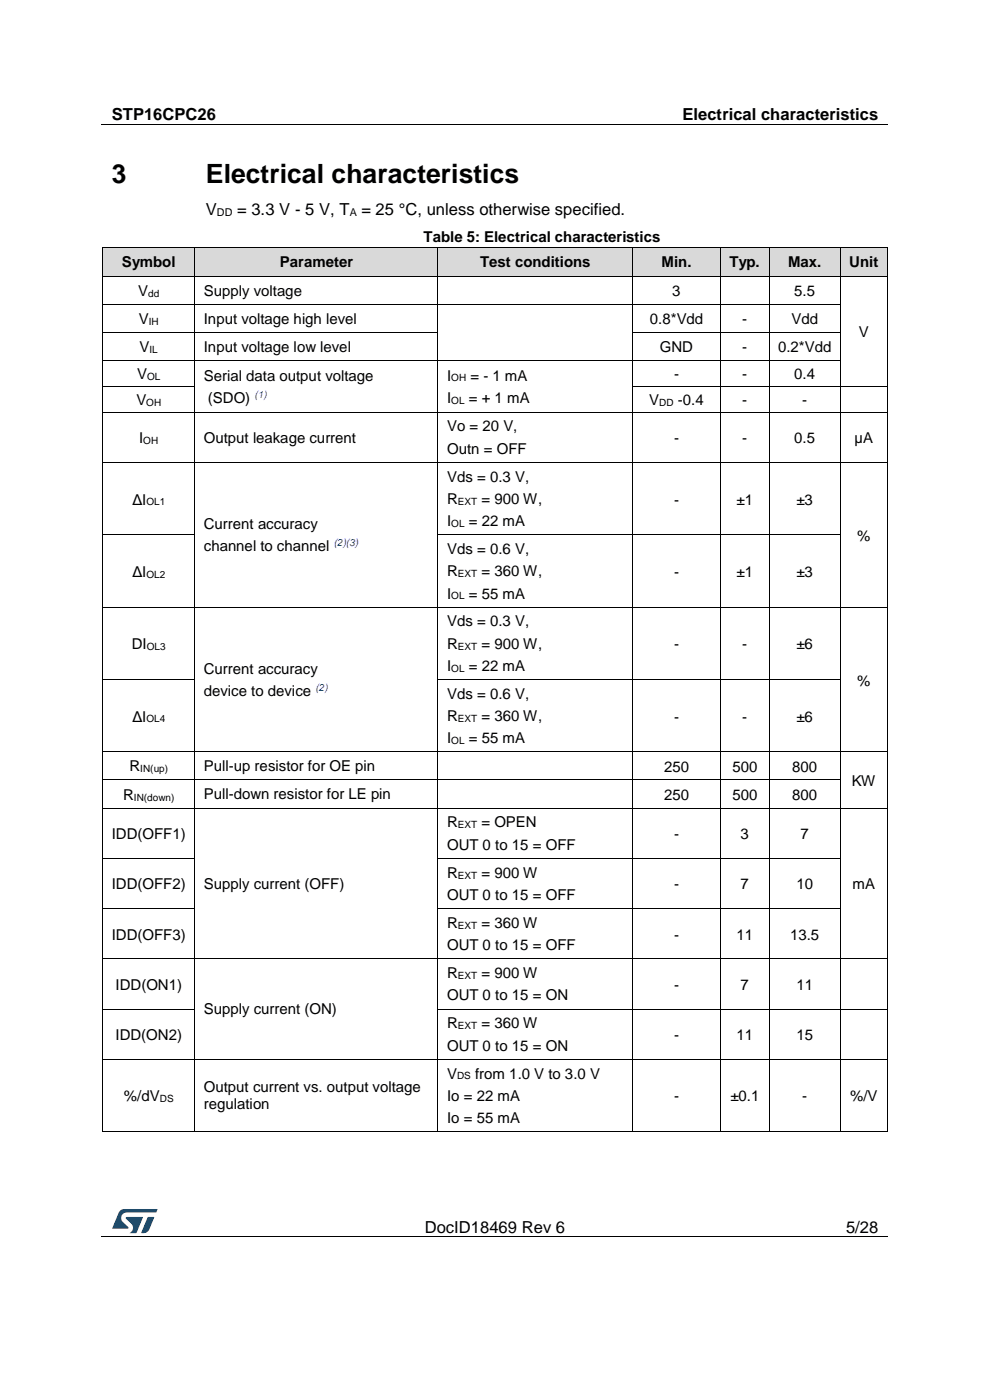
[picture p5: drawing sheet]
<svg xmlns="http://www.w3.org/2000/svg" width="210mm" height="297mm" viewBox="0 0 210 297" stroke-linecap="round" stroke-linejoin="round" font-family="sans-serif">
<path d="M21.5 26.5h166.8M21.5 262.4h166.8" fill="none" stroke="#000" stroke-width=".21"/>
<g fill="#000">
<path d="M104.9 26.4h.2v.1h-.2z" fill-rule="evenodd"/>
<path d="M61.6 262.3h.1v.2h-.1z" fill-rule="evenodd"/>
<path d="M148 262.3h.2v.2h-.2z" fill-rule="evenodd"/>
</g>
<g fill="#005288">
<path d="M25.4 256.9l.6-.4h.4l7 .1-.3 .6h-6.2a1.26 1.26 0 0 0-1.2 1.1 1.26 1.26 0 0 0 .8 1.4l.7 .6v.3l-3.4 .1z"/>
<path d="M31.4 258.2l1.3 .1-1 2.5a1.32 1.32 0 0 1-1.7 .7z"/>
<path d="M26.7 258.2l3.6 .1-1.4 3.3h-1.4a1.35 1.35 0 0 0 .7-1.2 1.35 1.35 0 0 0-.8-1.2l-.7-.6z"/>
</g>
<g fill="#d9d9d9">
<path d="M21.9 52.6h19.4v6h-19.4z" fill-rule="evenodd"/>
<path d="M23.7 52.6h15.7v6h-15.7z" fill-rule="evenodd"/>
<path d="M41.4 52.6h51.5v6h-51.5z" fill-rule="evenodd"/>
<path d="M43.2 52.6h47.8v6h-47.8z" fill-rule="evenodd"/>
<path d="M92.9 52.6h41.3v6h-41.3z" fill-rule="evenodd"/>
<path d="M94.9 52.6h37.4v6h-37.4z" fill-rule="evenodd"/>
<path d="M134.3 52.6h18.5v6h-18.5z" fill-rule="evenodd"/>
<path d="M136.1 52.6h14.8v6h-14.8z" fill-rule="evenodd"/>
<path d="M152.9 52.6h10.2v6h-10.2z" fill-rule="evenodd"/>
<path d="M154.7 52.6h6.5v6h-6.5z" fill-rule="evenodd"/>
<path d="M163.2 52.6h15.1v6h-15.1z" fill-rule="evenodd"/>
<path d="M165.1 52.6h11.3v6h-11.3z" fill-rule="evenodd"/>
<path d="M178.3 52.6h9.9v6h-9.9z" fill-rule="evenodd"/>
<path d="M180.2 52.6h6.2v6h-6.2z" fill-rule="evenodd"/>
</g>
<g fill="#000">
<path d="M21.7 58.6h.2v.1h-.2z" fill-rule="evenodd"/>
<path d="M21.7 58.6h.2v.1h-.2z" fill-rule="evenodd"/>
<path d="M21.7 52.5l.1 .1z" fill-rule="evenodd"/>
<path d="M21.7 52.5l.1 .1z" fill-rule="evenodd"/>
<path d="M21.9 58.6h.1v.1h-.1z" fill-rule="evenodd"/>
<path d="M41.2 58.6h.2v.1h-.2z" fill-rule="evenodd"/>
<path d="M41.2 52.5l.1 .1z" fill-rule="evenodd"/>
<path d="M41.4 58.6h.1v.1h-.1z" fill-rule="evenodd"/>
<path d="M92.8 58.6h.2v.1h-.2z" fill-rule="evenodd"/>
<path d="M92.9 52.5v.1z" fill-rule="evenodd"/>
<path d="M93 58.6h.2v.1h-.2z" fill-rule="evenodd"/>
<path d="M134.1 58.6h.2v.1h-.2z" fill-rule="evenodd"/>
<path d="M134.2 52.5l.1 .1z" fill-rule="evenodd"/>
<path d="M134.3 58.6h.2v.1h-.2z" fill-rule="evenodd"/>
<path d="M152.7 58.6h.2v.1h-.2z" fill-rule="evenodd"/>
<path d="M152.7 52.5l.1 .1z" fill-rule="evenodd"/>
<path d="M152.9 58.6h.1v.1h-.1z" fill-rule="evenodd"/>
<path d="M163.1 58.6h.1v.1h-.1z" fill-rule="evenodd"/>
<path d="M163.1 52.5l.1 .1z" fill-rule="evenodd"/>
<path d="M163.2 58.6h.2v.1h-.2z" fill-rule="evenodd"/>
<path d="M178.2 58.6h.2v.1h-.2z" fill-rule="evenodd"/>
<path d="M178.2 52.5l.1 .1z" fill-rule="evenodd"/>
<path d="M178.4 58.6h.1v.1h-.1z" fill-rule="evenodd"/>
<path d="M188.2 58.6h.1v.1h-.1z" fill-rule="evenodd"/>
<path d="M188.2 58.6h.1v.1h-.1z" fill-rule="evenodd"/>
<path d="M188.2 52.5l.1 .1z" fill-rule="evenodd"/>
<path d="M188.2 52.5l.1 .1z" fill-rule="evenodd"/>
<path d="M21.7 64.5h.2v.2h-.2z" fill-rule="evenodd"/>
<path d="M21.7 70.4h.2v.2h-.2z" fill-rule="evenodd"/>
<path d="M21.7 76.4h.2v.2h-.2z" fill-rule="evenodd"/>
<path d="M41.2 64.5h.2v.2h-.2z" fill-rule="evenodd"/>
<path d="M41.2 70.4h.2v.2h-.2z" fill-rule="evenodd"/>
<path d="M41.2 76.4h.2v.2h-.2z" fill-rule="evenodd"/>
<path d="M92.8 64.5h.2v.2h-.2z" fill-rule="evenodd"/>
<path d="M92.8 70.4h.2v.2h-.2z" fill-rule="evenodd"/>
<path d="M92.8 76.4h.2v.2h-.2z" fill-rule="evenodd"/>
<path d="M134.1 64.5h.2v.2h-.2z" fill-rule="evenodd"/>
<path d="M134.1 70.4h.2v.2h-.2z" fill-rule="evenodd"/>
<path d="M134.1 76.4h.2v.2h-.2z" fill-rule="evenodd"/>
<path d="M152.7 64.5h.2v.2h-.2z" fill-rule="evenodd"/>
<path d="M152.7 70.4h.2v.2h-.2z" fill-rule="evenodd"/>
<path d="M152.7 76.4h.2v.2h-.2z" fill-rule="evenodd"/>
<path d="M163.1 64.5h.1v.2h-.1z" fill-rule="evenodd"/>
<path d="M163.1 70.4h.1v.2h-.1z" fill-rule="evenodd"/>
<path d="M163.1 76.4h.1v.2h-.1z" fill-rule="evenodd"/>
<path d="M178.2 64.5h.2v.2h-.2z" fill-rule="evenodd"/>
<path d="M178.2 70.4h.2v.2h-.2z" fill-rule="evenodd"/>
<path d="M178.2 76.4h.2v.2h-.2z" fill-rule="evenodd"/>
<path d="M188.2 64.5h.1v.2h-.1z" fill-rule="evenodd"/>
<path d="M188.2 70.4h.1v.2h-.1z" fill-rule="evenodd"/>
<path d="M188.2 76.4h.1v.2h-.1z" fill-rule="evenodd"/>
<path d="M21.7 81.9h.2v.1h-.2z" fill-rule="evenodd"/>
<path d="M21.7 87.3h.2v.2h-.2z" fill-rule="evenodd"/>
<path d="M21.7 98h.2v.2h-.2z" fill-rule="evenodd"/>
<path d="M41.2 81.9h.2v.1h-.2z" fill-rule="evenodd"/>
<path d="M41.2 87.3h.2v.2h-.2z" fill-rule="evenodd"/>
<path d="M41.2 98h.2v.2h-.2z" fill-rule="evenodd"/>
<path d="M92.8 81.9h.2v.1h-.2z" fill-rule="evenodd"/>
<path d="M92.8 87.3h.2v.2h-.2z" fill-rule="evenodd"/>
<path d="M92.8 98h.2v.2h-.2z" fill-rule="evenodd"/>
<path d="M134.1 81.9h.2v.1h-.2z" fill-rule="evenodd"/>
<path d="M134.1 87.3h.2v.2h-.2z" fill-rule="evenodd"/>
<path d="M134.1 98h.2v.2h-.2z" fill-rule="evenodd"/>
<path d="M152.7 81.9h.2v.1h-.2z" fill-rule="evenodd"/>
<path d="M152.7 87.3h.2v.2h-.2z" fill-rule="evenodd"/>
<path d="M152.7 98h.2v.2h-.2z" fill-rule="evenodd"/>
<path d="M163.1 81.9h.1v.1h-.1z" fill-rule="evenodd"/>
<path d="M163.1 87.3h.1v.2h-.1z" fill-rule="evenodd"/>
<path d="M163.1 98h.1v.2h-.1z" fill-rule="evenodd"/>
<path d="M178.2 81.9h.2v.1h-.2z" fill-rule="evenodd"/>
<path d="M178.2 87.3h.2v.2h-.2z" fill-rule="evenodd"/>
<path d="M178.2 98h.2v.2h-.2z" fill-rule="evenodd"/>
<path d="M188.2 81.9h.1v.1h-.1z" fill-rule="evenodd"/>
<path d="M188.2 87.3h.1v.2h-.1z" fill-rule="evenodd"/>
<path d="M188.2 98h.1v.2h-.1z" fill-rule="evenodd"/>
<path d="M21.7 113.3h.2v.2h-.2z" fill-rule="evenodd"/>
<path d="M41.2 113.3h.2v.2h-.2z" fill-rule="evenodd"/>
<path d="M92.8 113.3h.2v.2h-.2z" fill-rule="evenodd"/>
<path d="M134.1 113.3h.2v.2h-.2z" fill-rule="evenodd"/>
<path d="M152.7 113.3h.2v.2h-.2z" fill-rule="evenodd"/>
<path d="M163.1 113.3h.1v.2h-.1z" fill-rule="evenodd"/>
<path d="M178.2 113.3h.2v.2h-.2z" fill-rule="evenodd"/>
<path d="M188.2 113.3h.1v.2h-.1z" fill-rule="evenodd"/>
<path d="M21.7 128.7h.2v.2h-.2z" fill-rule="evenodd"/>
<path d="M41.2 128.7h.2v.2h-.2z" fill-rule="evenodd"/>
<path d="M92.8 128.7h.2v.2h-.2z" fill-rule="evenodd"/>
<path d="M134.1 128.7h.2v.2h-.2z" fill-rule="evenodd"/>
<path d="M152.7 128.7h.2v.2h-.2z" fill-rule="evenodd"/>
<path d="M163.1 128.7h.1v.2h-.1z" fill-rule="evenodd"/>
<path d="M178.2 128.7h.2v.2h-.2z" fill-rule="evenodd"/>
<path d="M188.2 128.7h.1v.2h-.1z" fill-rule="evenodd"/>
<path d="M21.7 144.1h.2v.1h-.2z" fill-rule="evenodd"/>
<path d="M21.7 159.5h.2v.1h-.2z" fill-rule="evenodd"/>
<path d="M41.2 144.1h.2v.1h-.2z" fill-rule="evenodd"/>
<path d="M41.2 159.5h.2v.1h-.2z" fill-rule="evenodd"/>
<path d="M92.8 144.1h.2v.1h-.2z" fill-rule="evenodd"/>
<path d="M92.8 159.5h.2v.1h-.2z" fill-rule="evenodd"/>
<path d="M134.1 144.1h.2v.1h-.2z" fill-rule="evenodd"/>
<path d="M134.1 159.5h.2v.1h-.2z" fill-rule="evenodd"/>
<path d="M152.7 144.1h.2v.1h-.2z" fill-rule="evenodd"/>
<path d="M152.7 159.5h.2v.1h-.2z" fill-rule="evenodd"/>
<path d="M163.1 144.1h.1v.1h-.1z" fill-rule="evenodd"/>
<path d="M163.1 159.5h.1v.1h-.1z" fill-rule="evenodd"/>
<path d="M178.2 144.1h.2v.1h-.2z" fill-rule="evenodd"/>
<path d="M178.2 159.5h.2v.1h-.2z" fill-rule="evenodd"/>
<path d="M188.2 144.1h.1v.1h-.1z" fill-rule="evenodd"/>
<path d="M188.2 159.5h.1v.1h-.1z" fill-rule="evenodd"/>
<path d="M21.7 165.4h.2v.1h-.2z" fill-rule="evenodd"/>
<path d="M21.7 171.3h.2v.2h-.2z" fill-rule="evenodd"/>
<path d="M41.2 165.4h.2v.1h-.2z" fill-rule="evenodd"/>
<path d="M41.2 171.3h.2v.2h-.2z" fill-rule="evenodd"/>
<path d="M92.8 165.4h.2v.1h-.2z" fill-rule="evenodd"/>
<path d="M92.8 171.3h.2v.2h-.2z" fill-rule="evenodd"/>
<path d="M134.1 165.4h.2v.1h-.2z" fill-rule="evenodd"/>
<path d="M134.1 171.3h.2v.2h-.2z" fill-rule="evenodd"/>
<path d="M152.7 165.4h.2v.1h-.2z" fill-rule="evenodd"/>
<path d="M152.7 171.3h.2v.2h-.2z" fill-rule="evenodd"/>
<path d="M163.1 165.4h.1v.1h-.1z" fill-rule="evenodd"/>
<path d="M163.1 171.3h.1v.2h-.1z" fill-rule="evenodd"/>
<path d="M178.2 165.4h.2v.1h-.2z" fill-rule="evenodd"/>
<path d="M178.2 171.3h.2v.2h-.2z" fill-rule="evenodd"/>
<path d="M188.2 165.4h.1v.1h-.1z" fill-rule="evenodd"/>
<path d="M188.2 171.3h.1v.2h-.1z" fill-rule="evenodd"/>
<path d="M21.7 182h.2v.2h-.2z" fill-rule="evenodd"/>
<path d="M21.7 192.6h.2v.2h-.2z" fill-rule="evenodd"/>
<path d="M41.2 182h.2v.2h-.2z" fill-rule="evenodd"/>
<path d="M41.2 192.6h.2v.2h-.2z" fill-rule="evenodd"/>
<path d="M92.8 182h.2v.2h-.2z" fill-rule="evenodd"/>
<path d="M92.8 192.6h.2v.2h-.2z" fill-rule="evenodd"/>
<path d="M134.1 182h.2v.2h-.2z" fill-rule="evenodd"/>
<path d="M134.1 192.6h.2v.2h-.2z" fill-rule="evenodd"/>
<path d="M152.7 182h.2v.2h-.2z" fill-rule="evenodd"/>
<path d="M152.7 192.6h.2v.2h-.2z" fill-rule="evenodd"/>
<path d="M163.1 182h.1v.2h-.1z" fill-rule="evenodd"/>
<path d="M163.1 192.6h.1v.2h-.1z" fill-rule="evenodd"/>
<path d="M178.2 182h.2v.2h-.2z" fill-rule="evenodd"/>
<path d="M178.2 192.6h.2v.2h-.2z" fill-rule="evenodd"/>
<path d="M188.2 182h.1v.2h-.1z" fill-rule="evenodd"/>
<path d="M188.2 192.6h.1v.2h-.1z" fill-rule="evenodd"/>
<path d="M21.7 203.3h.2v.2h-.2z" fill-rule="evenodd"/>
<path d="M21.7 214h.2v.1h-.2z" fill-rule="evenodd"/>
<path d="M41.2 203.3h.2v.2h-.2z" fill-rule="evenodd"/>
<path d="M41.2 214h.2v.1h-.2z" fill-rule="evenodd"/>
<path d="M92.8 203.3h.2v.2h-.2z" fill-rule="evenodd"/>
<path d="M92.8 214h.2v.1h-.2z" fill-rule="evenodd"/>
<path d="M134.1 203.3h.2v.2h-.2z" fill-rule="evenodd"/>
<path d="M134.1 214h.2v.1h-.2z" fill-rule="evenodd"/>
<path d="M152.7 203.3h.2v.2h-.2z" fill-rule="evenodd"/>
<path d="M152.7 214h.2v.1h-.2z" fill-rule="evenodd"/>
<path d="M163.1 203.3h.1v.2h-.1z" fill-rule="evenodd"/>
<path d="M163.1 214h.1v.1h-.1z" fill-rule="evenodd"/>
<path d="M178.2 203.3h.2v.2h-.2z" fill-rule="evenodd"/>
<path d="M178.2 214h.2v.1h-.2z" fill-rule="evenodd"/>
<path d="M188.2 203.3h.1v.2h-.1z" fill-rule="evenodd"/>
<path d="M188.2 214h.1v.1h-.1z" fill-rule="evenodd"/>
<path d="M21.7 224.6h.2v.2h-.2z" fill-rule="evenodd"/>
<path d="M41.2 224.6h.2v.2h-.2z" fill-rule="evenodd"/>
<path d="M92.8 224.6h.2v.2h-.2z" fill-rule="evenodd"/>
<path d="M134.1 224.6h.2v.2h-.2z" fill-rule="evenodd"/>
<path d="M152.7 224.6h.2v.2h-.2z" fill-rule="evenodd"/>
<path d="M163.1 224.6h.1v.2h-.1z" fill-rule="evenodd"/>
<path d="M178.2 224.6h.2v.2h-.2z" fill-rule="evenodd"/>
<path d="M188.2 224.6h.1v.2h-.1z" fill-rule="evenodd"/>
<path d="M21.7 240h.2v.1h-.2z" fill-rule="evenodd"/>
<path d="M21.7 240h.2v.1h-.2z" fill-rule="evenodd"/>
<path d="M41.2 240h.2v.1h-.2z" fill-rule="evenodd"/>
<path d="M92.8 240h.2v.1h-.2z" fill-rule="evenodd"/>
<path d="M134.1 240h.2v.1h-.2z" fill-rule="evenodd"/>
<path d="M152.7 240h.2v.1h-.2z" fill-rule="evenodd"/>
<path d="M163.1 240h.1v.1h-.1z" fill-rule="evenodd"/>
<path d="M178.2 240h.2v.1h-.2z" fill-rule="evenodd"/>
<path d="M188.2 240h.1v.1h-.1z" fill-rule="evenodd"/>
<path d="M188.2 240h.1v.1h-.1z" fill-rule="evenodd"/>
</g>
<g fill="none" stroke="#000" stroke-width=".21">
<path d="M21.8 52.6v6M21.8 58.7v5.8M21.8 52.5h19.4M22 58.6h19.2M41.3 58.7v5.8M41.3 52.6v6M41.3 52.5h51.6M41.5 58.6h51.3M92.9 52.6v6M92.9 58.7v5.8M92.9 52.5h41.3M93.2 58.6h40.9"/>
<path d="M134.2 52.6v6M134.2 58.7v5.8M134.3 52.5h18.4M134.5 58.6h18.2M152.8 58.7v5.8M152.8 52.6v6M152.8 52.5h10.3M153 58.6h10.1M163.1 52.6v6M163.1 58.7v5.8M163.2 52.5h15M163.4 58.6h14.8"/>
<path d="M178.3 58.7v5.8M178.3 52.6v6M178.3 52.5h9.9M178.5 58.6h9.7M188.3 52.6v6M188.3 58.7v5.8M21.8 64.7v5.7M21.8 70.6v5.8M21.8 76.6v5.3M21.9 64.6h19.3M21.9 70.5h19.3M21.9 76.5h19.3"/>
<path d="M41.3 64.7v5.7M41.3 70.6v5.8M41.3 76.6v5.3M41.4 64.6h51.4M41.4 70.5h51.4M41.4 76.5h51.4M92.9 64.7v5.7M92.9 70.6v5.8M92.9 76.6v5.3M93 64.6h41.1M93 76.5h41.1M134.2 64.7v5.7"/>
<path d="M134.2 70.6v5.8M134.2 76.6v5.3M134.3 64.6h18.4M134.3 70.5h18.4M134.3 76.5h18.4M152.8 64.7v5.7M152.8 70.6v5.8M152.8 76.6v5.3M152.9 64.6h10.2M152.9 70.5h10.2M152.9 76.5h10.2M163.1 64.7v5.7"/>
<path d="M163.1 70.6v5.8M163.1 76.6v5.3M163.2 64.6h15M163.2 70.5h15M163.2 76.5h15M178.3 64.7v5.7M178.3 70.6v5.8M178.3 76.6v5.3M188.3 64.7v5.7M188.3 70.6v5.8M188.3 76.6v5.3M21.8 82v5.3"/>
<path d="M21.8 87.5v10.5M21.8 98.2v15.1M21.9 82h19.3M21.9 87.4h19.3M21.9 98.1h19.3M41.3 82v5.3M41.3 87.5v10.5M41.3 98.2v15.1M41.4 87.4h51.4M41.4 98.1h51.4M92.9 82v5.3M92.9 87.5v10.5"/>
<path d="M92.9 98.2v15.1M93 87.4h41.1M93 98.1h41.1M134.2 82v5.3M134.2 87.5v10.5M134.2 98.2v15.1M134.3 82h18.4M134.3 87.4h18.4M134.3 98.1h18.4M152.8 82v5.3M152.8 87.5v10.5M152.8 98.2v15.1"/>
<path d="M152.9 82h10.2M152.9 87.4h10.2M152.9 98.1h10.2M163.1 82v5.3M163.1 87.5v10.5M163.1 98.2v15.1M163.2 82h15M163.2 87.4h15M163.2 98.1h15M178.3 82v5.3M178.3 87.5v10.5M178.3 98.2v15.1"/>
<path d="M178.4 82h9.8M178.4 87.4h9.8M178.4 98.1h9.8M188.3 82v5.3M188.3 87.5v10.5M188.3 98.2v15.1M21.8 113.5v15.2M21.9 113.4h19.3M41.3 113.5v15.2M92.9 113.5v15.2M93 113.4h41.1M134.2 113.5v15.2"/>
<path d="M134.3 113.4h18.4M152.8 113.5v15.2M152.9 113.4h10.2M163.1 113.5v15.2M163.2 113.4h15M178.3 113.5v15.2M188.3 113.5v15.2M21.8 128.9v15.2M21.9 128.8h19.3M41.3 128.9v15.2M41.4 128.8h51.4M92.9 128.9v15.2"/>
<path d="M93 128.8h41.1M134.2 128.9v15.2M134.3 128.8h18.4M152.8 128.9v15.2M152.9 128.8h10.2M163.1 128.9v15.2M163.2 128.8h15M178.3 128.9v15.2M178.4 128.8h9.8M188.3 128.9v15.2M21.8 144.2v15.3M21.8 159.6v5.8"/>
<path d="M21.9 144.2h19.3M21.9 159.5h19.3M41.3 144.2v15.3M41.3 159.6v5.8M41.4 159.5h51.4M92.9 144.2v15.3M92.9 159.6v5.8M93 144.2h41.1M93 159.5h41.1M134.2 144.2v15.3M134.2 159.6v5.8M134.3 144.2h18.4"/>
<path d="M134.3 159.5h18.4M152.8 144.2v15.3M152.8 159.6v5.8M152.9 144.2h10.2M152.9 159.5h10.2M163.1 144.2v15.3M163.1 159.6v5.8M163.2 144.2h15M163.2 159.5h15M178.3 144.2v15.3M178.3 159.6v5.8M178.4 159.5h9.8"/>
<path d="M188.3 144.2v15.3M188.3 159.6v5.8M21.8 165.5v5.8M21.8 171.5v10.5M21.9 165.5h19.3M21.9 171.4h19.3M41.3 165.5v5.8M41.3 171.5v10.5M41.4 165.5h51.4M41.4 171.4h51.4M92.9 165.5v5.8M92.9 171.5v10.5"/>
<path d="M93 165.5h41.1M93 171.4h41.1M134.2 165.5v5.8M134.2 171.5v10.5M134.3 165.5h18.4M134.3 171.4h18.4M152.8 165.5v5.8M152.8 171.5v10.5M152.9 165.5h10.2M152.9 171.4h10.2M163.1 165.5v5.8M163.1 171.5v10.5"/>
<path d="M163.2 165.5h15M163.2 171.4h15M178.3 165.5v5.8M178.3 171.5v10.5M178.4 171.4h9.8M188.3 165.5v5.8M188.3 171.5v10.5M21.8 182.2v10.4M21.8 192.8v10.5M21.9 182.1h19.3M21.9 192.7h19.3M41.3 182.2v10.4"/>
<path d="M41.3 192.8v10.5M92.9 182.2v10.4M92.9 192.8v10.5M93 182.1h41.1M93 192.7h41.1M134.2 182.2v10.4M134.2 192.8v10.5M134.3 182.1h18.4M134.3 192.7h18.4M152.8 182.2v10.4M152.8 192.8v10.5M152.9 182.1h10.2"/>
<path d="M152.9 192.7h10.2M163.1 182.2v10.4M163.1 192.8v10.5M163.2 182.1h15M163.2 192.7h15M178.3 182.2v10.4M178.3 192.8v10.5M188.3 182.2v10.4M188.3 192.8v10.5M21.8 203.5v10.5M21.8 214.1v10.5M21.9 203.4h19.3"/>
<path d="M21.9 214.1h19.3M41.3 203.5v10.5M41.3 214.1v10.5M41.4 203.4h51.4M92.9 203.5v10.5M92.9 214.1v10.5M93 203.4h41.1M93 214.1h41.1M134.2 203.5v10.5M134.2 214.1v10.5M134.3 203.4h18.4M134.3 214.1h18.4"/>
<path d="M152.8 203.5v10.5M152.8 214.1v10.5M152.9 203.4h10.2M152.9 214.1h10.2M163.1 203.5v10.5M163.1 214.1v10.5M163.2 203.4h15M163.2 214.1h15M178.3 203.5v10.5M178.3 214.1v10.5M178.4 203.4h9.8M178.4 214.1h9.8"/>
<path d="M188.3 203.5v10.5M188.3 214.1v10.5M21.8 224.8v15.2M21.9 224.7h19.3M41.3 224.8v15.2M41.4 224.7h51.4M92.9 224.8v15.2M93 224.7h41.1M134.2 224.8v15.2M134.3 224.7h18.4M152.8 224.8v15.2M152.9 224.7h10.2"/>
<path d="M163.1 224.8v15.2M163.2 224.7h15M178.3 224.8v15.2M178.4 224.7h9.8M188.3 224.8v15.2M21.9 240.1h19.3M41.4 240.1h51.4M93 240.1h41.1M134.3 240.1h18.4M152.9 240.1h10.2M163.2 240.1h15M178.4 240.1h9.8"/>
</g>
<g font-size="5.6">
<text x="23.7" y="38.9">3</text>
<text x="43.7" y="38.9">Electrical characteristics</text>
</g>
<g font-size="3.5">
<text x="23.7" y="25.5">STP16CPC26</text>
<text x="144.8" y="25.5">Electrical characteristics</text>
<text x="43.7" y="45.6">V</text>
<text x="50.3" y="45.6">= 3.3 V - 5 V, T</text>
<text x="76.7" y="45.6">= 25 °C, unless otherwise specified.</text>
<text x="90.1" y="261.5">DocID18469 Rev 6</text>
<text x="179.5" y="261.5">5/28</text>
</g>
<g font-size="3.2">
<text x="89.8" y="51.4">Table 5: Electrical characteristics</text>
<text x="25.8" y="56.7">Symbol</text>
<text x="59.4" y="56.7">Parameter</text>
<text x="101.8" y="56.7">Test conditions</text>
<text x="140.3" y="56.7">Min.</text>
<text x="154.7" y="56.7">Typ.</text>
<text x="167.2" y="56.7">Max.</text>
<text x="180.2" y="56.7">Unit</text>
<text x="29.3" y="62.9">V</text>
<text x="43.2" y="62.7">Supply voltage</text>
<text x="142.6" y="62.9">3</text>
<text x="168.5" y="62.9">5.5</text>
<text x="29.4" y="68.8">V</text>
<text x="43.2" y="68.7">Input voltage high level</text>
<text x="137.9" y="68.8">0.8*Vdd</text>
<text x="157.5" y="68.8">-</text>
<text x="167.9" y="68.8">Vdd</text>
<text x="182.2" y="71.6">V</text>
<text x="29.6" y="74.8">V</text>
<text x="43.2" y="74.6">Input voltage low level</text>
<text x="140" y="74.8">GND</text>
<text x="157.5" y="74.8">-</text>
<text x="165.1" y="74.8">0.2*Vdd</text>
<text x="29.1" y="80.5">V</text>
<text x="43.2" y="80.7">Serial data output voltage</text>
<text x="94.9" y="80.7">I</text>
<text x="99.8" y="80.7">= - 1 mA</text>
<text x="143" y="80.5">-</text>
<text x="157.5" y="80.5">-</text>
<text x="168.5" y="80.5">0.4</text>
<text x="28.9" y="85.9">V</text>
<text x="44.1" y="85.4">(SDO)</text>
<text x="94.9" y="85.4">I</text>
<text x="99.5" y="85.4">= + 1 mA</text>
<text x="137.7" y="85.9">V</text>
<text x="143.8" y="85.9">-0.4</text>
<text x="157.5" y="85.9">-</text>
<text x="170.2" y="85.9">-</text>
<text x="29.5" y="94">I</text>
<text x="43.2" y="93.9">Output leakage current</text>
<text x="94.9" y="91.5">Vo = 20 V,</text>
<text x="143" y="94">-</text>
<text x="157.5" y="94">-</text>
<text x="168.5" y="94">0.5</text>
<text x="181.3" y="94">µA</text>
<text x="94.9" y="96.2">Outn = OFF</text>
<text x="28.1" y="107">ΔI</text>
<text x="94.9" y="102.2">Vds = 0.3 V,</text>
<text x="94.9" y="106.9">R</text>
<text x="102.1" y="106.9">= 900 W,</text>
<text x="143" y="107">-</text>
<text x="156.2" y="107">±1</text>
<text x="168.9" y="107">±3</text>
<text x="43.2" y="112.2">Current accuracy</text>
<text x="94.9" y="111.6">I</text>
<text x="99.5" y="111.6">= 22 mA</text>
<text x="43.2" y="116.9">channel to channel</text>
<text x="94.9" y="117.6">Vds = 0.6 V,</text>
<text x="181.8" y="114.7">%</text>
<text x="28.1" y="122.4">ΔI</text>
<text x="94.9" y="122.3">R</text>
<text x="102.1" y="122.3">= 360 W,</text>
<text x="143" y="122.4">-</text>
<text x="156.2" y="122.4">±1</text>
<text x="168.9" y="122.4">±3</text>
<text x="94.9" y="127">I</text>
<text x="99.5" y="127">= 55 mA</text>
<text x="27.9" y="137.7">DI</text>
<text x="94.9" y="132.9">Vds = 0.3 V,</text>
<text x="94.9" y="137.6">R</text>
<text x="102.1" y="137.6">= 900 W,</text>
<text x="143" y="137.7">-</text>
<text x="157.5" y="137.7">-</text>
<text x="168.9" y="137.7">±6</text>
<text x="43.2" y="143">Current accuracy</text>
<text x="94.9" y="142.3">I</text>
<text x="99.5" y="142.3">= 22 mA</text>
<text x="43.2" y="147.6">device to device</text>
<text x="94.9" y="148.3">Vds = 0.6 V,</text>
<text x="181.8" y="145.4">%</text>
<text x="28.1" y="153.1">ΔI</text>
<text x="94.9" y="153">R</text>
<text x="102.1" y="153">= 360 W,</text>
<text x="143" y="153.1">-</text>
<text x="157.5" y="153.1">-</text>
<text x="168.9" y="153.1">±6</text>
<text x="94.9" y="157.7">I</text>
<text x="99.5" y="157.7">= 55 mA</text>
<text x="27.5" y="163.6">R</text>
<text x="43.2" y="163.6">Pull-up resistor for OE pin</text>
<text x="140.9" y="163.8">250</text>
<text x="155.4" y="163.8">500</text>
<text x="168.1" y="163.8">800</text>
<text x="180.7" y="166.7">KW</text>
<text x="26.1" y="169.7">R</text>
<text x="43.2" y="169.6">Pull-down resistor for LE pin</text>
<text x="140.9" y="169.7">250</text>
<text x="155.4" y="169.7">500</text>
<text x="168.1" y="169.7">800</text>
<text x="23.7" y="178">IDD(OFF1)</text>
<text x="94.9" y="175.5">R</text>
<text x="102.1" y="175.5">= OPEN</text>
<text x="143" y="178">-</text>
<text x="157.1" y="178">3</text>
<text x="169.8" y="178">7</text>
<text x="94.9" y="180.2">OUT 0 to 15 = OFF</text>
<text x="23.7" y="188.7">IDD(OFF2)</text>
<text x="43.2" y="188.5">Supply current (OFF)</text>
<text x="94.9" y="186.2">R</text>
<text x="94.9" y="190.9">OUT 0 to 15 = OFF</text>
<text x="102.1" y="186.2">= 900 W</text>
<text x="143" y="188.7">-</text>
<text x="157.1" y="188.7">7</text>
<text x="168.9" y="188.7">10</text>
<text x="180.8" y="188.7">mA</text>
<text x="94.9" y="196.8">R</text>
<text x="102.1" y="196.8">= 360 W</text>
<text x="23.7" y="199.3">IDD(OFF3)</text>
<text x="94.9" y="201.6">OUT 0 to 15 = OFF</text>
<text x="143" y="199.3">-</text>
<text x="156.2" y="199.3">11</text>
<text x="167.6" y="199.3">13.5</text>
<text x="24.5" y="210">IDD(ON1)</text>
<text x="94.9" y="207.5">R</text>
<text x="102.1" y="207.5">= 900 W</text>
<text x="143" y="210">-</text>
<text x="157.1" y="210">7</text>
<text x="168.9" y="210">11</text>
<text x="43.2" y="215.2">Supply current (ON)</text>
<text x="94.9" y="212.2">OUT 0 to 15 = ON</text>
<text x="24.5" y="220.6">IDD(ON2)</text>
<text x="94.9" y="218.2">R</text>
<text x="102.1" y="218.2">= 360 W</text>
<text x="143" y="220.6">-</text>
<text x="156.2" y="220.6">11</text>
<text x="168.9" y="220.6">15</text>
<text x="94.9" y="222.9">OUT 0 to 15 = ON</text>
<text x="26.3" y="233.6">%/dV</text>
<text x="43.2" y="231.7">Output current vs. output voltage</text>
<text x="94.9" y="228.8">V</text>
<text x="94.9" y="233.5">Io = 22 mA</text>
<text x="100.8" y="228.8">from 1.0 V to 3.0 V</text>
<text x="143" y="233.6">-</text>
<text x="154.9" y="233.6">±0.1</text>
<text x="170.2" y="233.6">-</text>
<text x="180.3" y="233.6">%/V</text>
<text x="43.2" y="235.4">regulation</text>
<text x="94.9" y="238.2">Io = 55 mA</text>
</g>
<g font-size="2.3">
<text x="46" y="45.7">DD</text>
<text x="74.2" y="45.7">A</text>
</g>
<g font-size="2.1">
<text x="31.4" y="63">dd</text>
<text x="31.5" y="69">IH</text>
<text x="31.7" y="74.9">IL</text>
<text x="31.2" y="80.7">OL</text>
<text x="95.7" y="80.9">OH</text>
<text x="31" y="86.1">OH</text>
<text x="95.7" y="85.6">OL</text>
<text x="139.9" y="86.1">DD</text>
<text x="30.4" y="94.2">OH</text>
<text x="31.1" y="107.2">OL1</text>
<text x="97.1" y="107.1">EXT</text>
<text x="95.7" y="111.8">OL</text>
<text x="31.1" y="122.5">OL2</text>
<text x="97.1" y="122.4">EXT</text>
<text x="95.7" y="127.1">OL</text>
<text x="31.1" y="137.9">OL3</text>
<text x="97.1" y="137.8">EXT</text>
<text x="95.7" y="142.5">OL</text>
<text x="31.1" y="153.3">OL4</text>
<text x="97.1" y="153.2">EXT</text>
<text x="95.7" y="157.9">OL</text>
<text x="29.8" y="163.8">IN(up)</text>
<text x="28.4" y="169.9">IN(down)</text>
<text x="97.1" y="175.7">EXT</text>
<text x="97.1" y="186.4">EXT</text>
<text x="97.1" y="197">EXT</text>
<text x="97.1" y="207.7">EXT</text>
<text x="97.1" y="218.3">EXT</text>
<text x="33.9" y="233.8">DS</text>
<text x="97" y="229">DS</text>
</g>
<g font-size="2.1" fill="#00f">
<text x="54" y="84.3">(1)</text>
<text x="70.8" y="115.8">(2)(3)</text>
<text x="66.9" y="146.6">(2)</text>
</g>
</svg>
